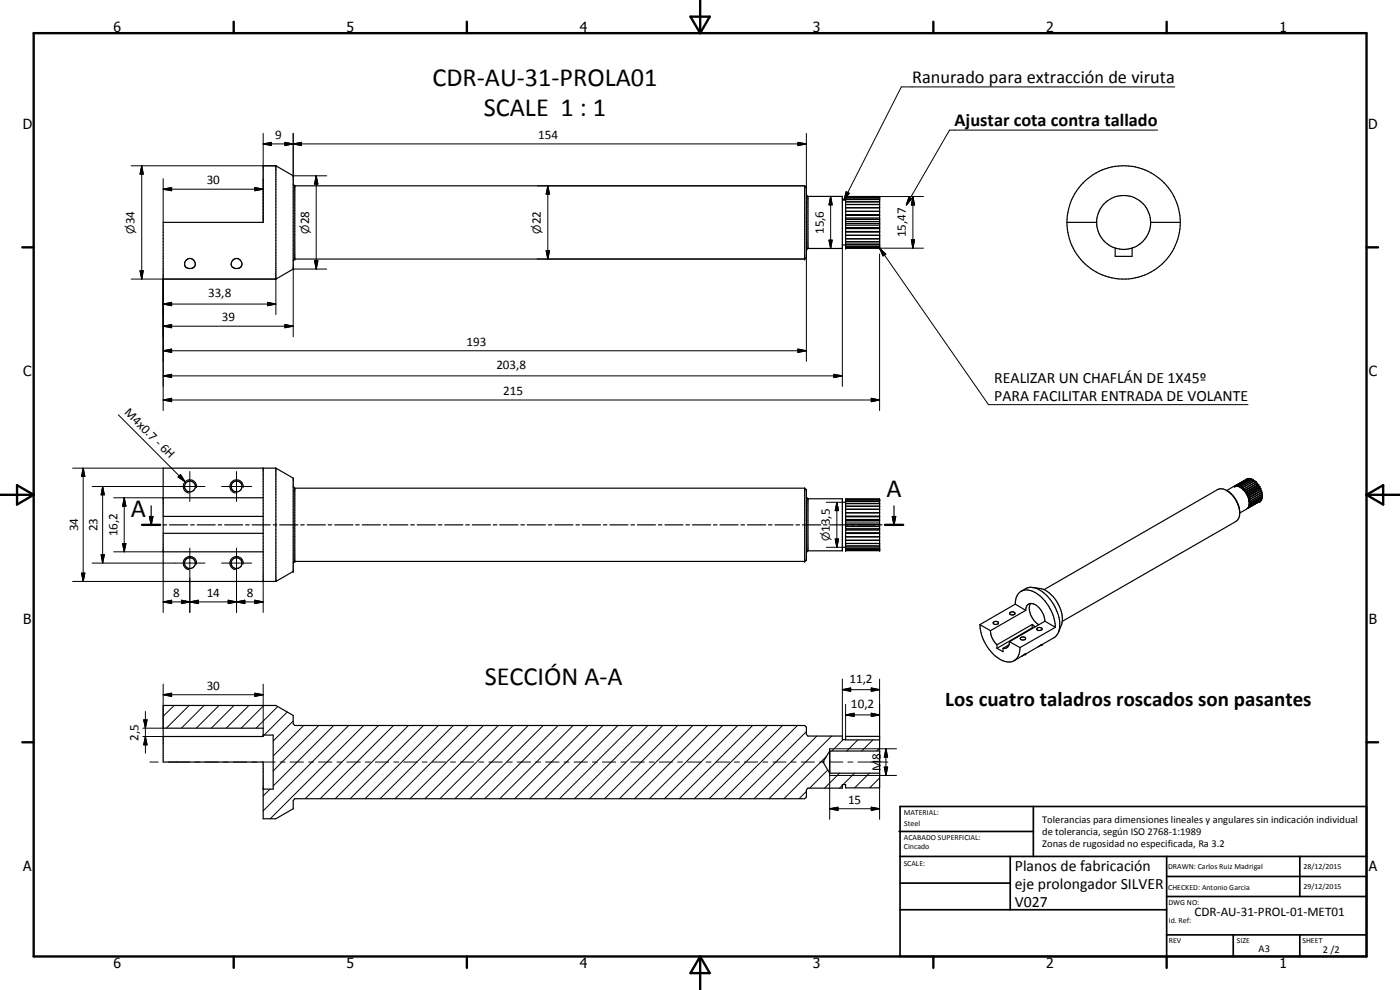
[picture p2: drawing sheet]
<svg xmlns="http://www.w3.org/2000/svg" width="420mm" height="297mm" viewBox="0 0 420 297" stroke-linecap="round" stroke-linejoin="round" font-family="sans-serif">
<g fill="#000">
<circle cx="88" cy="52.7" r=".18"/>
<circle cx="88.5" cy="55.8" r=".18"/>
<circle cx="241.5" cy="55.8" r=".18"/>
<circle cx="242" cy="56.3" r=".18"/>
<circle cx="253.8" cy="59" r=".18"/>
<circle cx="253.8" cy="59.9" r=".18"/>
<circle cx="253.8" cy="59.1" r=".18"/>
<circle cx="253.8" cy="59.4" r=".18"/>
<circle cx="264" cy="59" r=".18"/>
<circle cx="264" cy="59.1" r=".18"/>
<circle cx="264" cy="59.9" r=".18"/>
<circle cx="264" cy="59.4" r=".18"/>
<circle cx="88.5" cy="77.7" r=".18"/>
<circle cx="241.5" cy="77.7" r=".18"/>
<circle cx="253.8" cy="74.5" r=".18"/>
<circle cx="253.8" cy="70.6" r=".18"/>
<circle cx="253.8" cy="73.9" r=".18"/>
<circle cx="253.8" cy="67.1" r=".18"/>
<circle cx="253.8" cy="63.4" r=".18"/>
<circle cx="253.8" cy="73.3" r=".18"/>
<circle cx="264" cy="74.5" r=".18"/>
<circle cx="264" cy="67.1" r=".18"/>
<circle cx="264" cy="73.9" r=".18"/>
<circle cx="264" cy="73.3" r=".18"/>
<circle cx="264" cy="63.4" r=".18"/>
<circle cx="264" cy="70.6" r=".18"/>
<circle cx="88.5" cy="146.5" r=".18"/>
<circle cx="241.5" cy="146.5" r=".18"/>
<circle cx="242" cy="147" r=".18"/>
<circle cx="253.8" cy="151.1" r=".18"/>
<circle cx="253.8" cy="149.8" r=".18"/>
<circle cx="253.8" cy="150" r=".18"/>
<circle cx="253.8" cy="151.9" r=".18"/>
<circle cx="264" cy="151.9" r=".18"/>
<circle cx="264" cy="150" r=".18"/>
<circle cx="264" cy="151.1" r=".18"/>
<circle cx="264" cy="149.8" r=".18"/>
<circle cx="370.5" cy="145.8" r=".18"/>
<circle cx="370.9" cy="145.7" r=".18"/>
<circle cx="371.3" cy="145.6" r=".18"/>
<circle cx="371.6" cy="145.7" r=".18"/>
<circle cx="372.1" cy="145.8" r=".18"/>
<circle cx="372.5" cy="146" r=".18"/>
<circle cx="372.9" cy="146.3" r=".18"/>
<circle cx="373.1" cy="146.8" r=".18"/>
<circle cx="373.4" cy="146.7" r=".18"/>
<circle cx="373.8" cy="147.1" r=".18"/>
<circle cx="373.8" cy="147.6" r=".18"/>
<circle cx="374.2" cy="147.6" r=".18"/>
<circle cx="374.5" cy="143.6" r=".18"/>
<circle cx="374.5" cy="148.1" r=".18"/>
<circle cx="374.7" cy="149.5" r=".18"/>
<circle cx="374.9" cy="143.6" r=".18"/>
<circle cx="375" cy="149.2" r=".18"/>
<circle cx="375.1" cy="151.8" r=".18"/>
<circle cx="375.2" cy="151.3" r=".18"/>
<circle cx="375.2" cy="143.6" r=".18"/>
<circle cx="375.2" cy="150.9" r=".18"/>
<circle cx="375.2" cy="150.4" r=".18"/>
<circle cx="376.1" cy="143.9" r=".18"/>
<circle cx="377" cy="144.6" r=".18"/>
<circle cx="377.4" cy="145" r=".18"/>
<circle cx="377.9" cy="150.5" r=".18"/>
<circle cx="378.1" cy="146" r=".18"/>
<circle cx="378.2" cy="150.3" r=".18"/>
<circle cx="378.4" cy="146.6" r=".18"/>
<circle cx="378.5" cy="150" r=".18"/>
<circle cx="378.7" cy="149.7" r=".18"/>
<circle cx="378.8" cy="149.3" r=".18"/>
<circle cx="378.9" cy="148.8" r=".18"/>
<circle cx="88" cy="171.4" r=".18"/>
<circle cx="88.5" cy="168.4" r=".18"/>
<circle cx="241.5" cy="168.4" r=".18"/>
<circle cx="242" cy="167.9" r=".18"/>
<circle cx="253.8" cy="165.1" r=".18"/>
<circle cx="253.8" cy="163.1" r=".18"/>
<circle cx="253.8" cy="163.8" r=".18"/>
<circle cx="253.8" cy="164.9" r=".18"/>
<circle cx="253.8" cy="164.5" r=".18"/>
<circle cx="264" cy="163.1" r=".18"/>
<circle cx="264" cy="164.5" r=".18"/>
<circle cx="264" cy="163.8" r=".18"/>
<circle cx="264" cy="164.9" r=".18"/>
<circle cx="264" cy="165.1" r=".18"/>
<circle cx="307.8" cy="196.2" r=".18"/>
<circle cx="312.7" cy="193.4" r=".18"/>
<circle cx="249" cy="225.3" r=".18"/>
<circle cx="264" cy="225.3" r=".18"/>
</g>
<g fill="none" stroke="#000" stroke-width=".35">
<path d="M82.8 49.7l5.2 3v28l-5.2 3M82.8 49.7v34M82.8 49.7h-3.8v17h-30v17h33.8M88 55.2l.5 .6M88.5 55.8v21.9M88.5 55.8h153M241.5 55.8v21.9M241.5 55.8l.5 .5v21l-.5 .4M242 58.5l.5 .4M242.5 58.9v15.6M242.5 58.9h10.3v15.6h-10.3M252.8 60h1"/>
<path d="M253.8 59h10.2v15.5h-10.2zM253.8 59.1h10.2M253.8 59.4h10.2M253.8 59.9h10.2M55.8 78.1a1.52 1.52 0 0 1 2.5 .1 1.52 1.52 0 0 1-.9 2.4h-.8l-.7-.4a1.35 1.35 0 0 1-.1-2.1zM88.5 77.7l-.5 .5M88.5 77.7h153M242.5 74.5l-.5 .6M252.8 73.5h1M253.8 60.5h10.2M253.8 61.3h10.2M253.8 62.3h10.2"/>
<path d="M253.8 63.4h10.2M253.8 64.6h10.2M253.8 65.8h10.2M253.8 67.1h10.2M253.8 68.3h10.2M253.8 69.5h10.2M253.8 70.6h10.2M253.8 71.6h10.2M253.8 72.5h10.2M253.8 73.3h10.2M253.8 73.9h10.2M253.8 74.3h10.2"/>
<path d="M253.8 69.6h10.2M253.8 68.6h10.2M253.8 67.6h10.2M253.8 66.5h10.2M253.8 65.4h10.2M253.8 64.4h10.2M320.2 66.7h8.9M320.2 66.7a17 17 0 0 1 17-17 17 17 0 0 1 17 17M320.2 66.7a17 17 0 0 0 17 17 17 17 0 0 0 17-17M334.7 74.4v2.5h5.1v-2.5M334.7 74.4a7.8 7.8 0 0 0 5.1 0M345.3 66.7h8.9"/>
<path d="M345.3 66.7a8.1 8.1 0 0 0-12.8-6.5 8.1 8.1 0 0 0 2.2 14.2M345.3 66.7a8.1 8.1 0 0 1-5.5 7.7M42.6 157.5h5.5M44.9 155h1l-.5 2.5zM45.4 151.8v5.7M49 157.5h1M49 154.9h30M49 149.4h30M50.9 157.5h5.4M57.2 157.5h1.1M59.2 157.5h5.4M65.5 157.5h1"/>
<path d="M67.4 157.5h5.4M73.7 157.5h1.1M75.7 157.5h5.4M79 140.5v34M82 157.5h1M82.8 140.5l5.2 3v27.9l-5.2 3.1M82.8 140.5v34M82.8 140.5h-33.8v34h33.8M83.9 157.5h5.5M88 146l.5 .5M88.5 146.5v21.9M88.5 146.5h153"/>
<path d="M90.2 157.5h1.1M92.2 157.5h5.5M98.5 157.5h1.1M100.4 157.5h5.5M106.8 157.5h1M108.7 157.5h5.5M115 157.5h1.1M117 157.5h5.4M123.3 157.5h1.1M125.2 157.5h5.5M131.5 157.5h1.1M133.5 157.5h5.4"/>
<path d="M139.8 157.5h1.1M141.7 157.5h5.5M148 157.5h1.1M150 157.5h5.4M156.3 157.5h1.1M158.2 157.5h5.5M164.6 157.5h1M166.5 157.5h5.4M172.8 157.5h1.1M174.7 157.5h5.5M181.1 157.5h1M183 157.5h5.5"/>
<path d="M189.3 157.5h1.1M191.3 157.5h5.4M197.6 157.5h1.1M199.5 157.5h5.5M205.9 157.5h1M207.8 157.5h5.5M214.1 157.5h1.1M216.1 157.5h5.4M222.4 157.5h1M224.3 157.5h5.5M230.6 157.5h1.1M232.6 157.5h5.4"/>
<path d="M238.9 157.5h1M240.8 157.5h5.5M241.5 146.5v21.9M241.5 146.5l.5 .5v20.9l-.5 .5M242 149.1l.5 .5M242.5 149.6v15.7M242.5 149.6h10.3v15.7h-10.3M247.1 157.5h1.1M249.1 157.5h15.6M252.8 150.7h1M253.8 149.7h10.2v15.5h-10.2zM253.8 158.7h10.2"/>
<path d="M253.8 159.9h10.2M253.8 150h10.2M253.8 150.5h10.2M253.8 151.1h10.2M253.8 151.9h10.2M253.8 152.8h10.2M253.8 153.9h10.2M253.8 153.8h10.2M253.8 155h10.2M253.8 156.3h10.2M253.8 156.2h10.2M253.8 157.4h10.2"/>
<path d="M253.8 159h10.2M253.8 158h10.2M253.8 156.9h10.2M253.8 155.9h10.2M253.8 154.9h10.2M265.6 157.5h5.4M267.8 155h1l-.5 2.5zM268.3 151.8v5.7M368.4 147.3a8.8 8.8 0 0 1 3.6 5.9M370.9 145.7l.1 .1M370.9 145.7v.1M371.3 145.6l.1 .3"/>
<path d="M371.3 145.6v.2M371.6 145.7l.2 .3M371.6 145.7v.2M372 146.1a1.93 1.93 0 0 0-1.8-.1l-2 1.2 .1 .1M372 146.1l.3 .2M372.1 153.7a7.2 7.2 0 0 0-5.7-7.1l-1 .3-52.1 30M372.1 153.7a2.98 2.98 0 0 1-1.2 2.8l-52.1 29.9M372.1 145.8l.2 .5M372.1 145.8l-.1 .3M372.3 146.3l.3 .2M372.5 146.4l.2 .1M372.5 146l.2 .5"/>
<path d="M372.5 146l-.2 .3M372.6 146.5l1.2 1.3 1 2.1M372.7 146.6l.4 .2M372.7 146.5v.1M372.9 146.3l-.2 .3M372.9 146.3l.2 .5M373.1 146.8l.3 .4M373.4 146.7l-.3 .1M373.4 146.7v.5M373.4 147.2l.4 .4M373.8 147.6h.4M373.8 147.6l.3 .4"/>
<path d="M373.8 147.1v.5M374.1 148l.5 1M374.1 148l.4 .1M374.1 148h.1M374.1 143.8l-3.6 2M374.1 143.8h.1M374.2 147.6l-.1 .4M374.3 152.6l-2.2 1.3M374.3 148.5l.5 .1M374.3 148.5h.1M374.5 148.1l-.2 .4M374.6 152.3v.1"/>
<path d="M374.6 149h.1M374.6 143.7l-3.7 2M374.6 152.4h.1M374.6 149l.4 .2M374.6 149l.1 .5M374.7 152l.2 .1M374.7 149.5l.4 .3M374.7 149.5l.2 .4M374.8 151.9l.1 .2M374.8 148.7l-.2 .3M374.8 148.6v.1M374.8 149.9v1.9l-.5 .8"/>
<path d="M374.9 151.4l.2 .4M374.9 151.7l.2 .1M374.9 150l.3 .4M374.9 149.9v.5M374.9 150.4v.2M374.9 152.1h.1M374.9 151.3h.3M374.9 150.5l.3 .4M375 149.2l-.3 .3M375 143.8l-.1-.2-3.6 2M375.1 149.8l-.2 .1M375.1 149.8h.1"/>
<path d="M375.2 150.9h-.3l.3 .4M375.2 150.4h-.3M375.4 143.9l-.2-.3-3.6 2.1M375.7 143.7h.1M375.7 143.7l-3.6 2.1M375.7 143.7l.1 .4M376.2 144.4l-.1-.5-3.6 2.1M376.5 144.2l-3.6 2.1M376.5 144.2l.2 .6M376.5 144.2h.1M377 145.1l-3.5 2.1 .3-.1M377 145.1v-.5l-3.6 2.1"/>
<path d="M377.4 145l-3.6 2.1M377.4 145.5l-3.6 2.1M377.4 145v.5M377.4 145l-.4 .1M377.7 146h.4M377.7 146l-3.6 2M377.8 145.5l-3.6 2.1M377.8 145.5l-.1 .5M377.8 145.5h-.4M377.8 145.5h.1M377.9 146.4l.5 .2M377.9 146.4l-3.6 2.1"/>
<path d="M378.1 146l-3.6 2.1M378.1 146l-.2 .4M378.2 146.9l.4 .3M378.2 146.9l-3.6 2.1M378.2 150.2v.1M378.2 150.3l-3.6 2.1M378.2 150.3l-3.9 2.3M378.3 147.4l.4 .3M378.3 147.4l-3.6 2.1M378.4 146.6l-3.6 2.1M378.4 146.6l-3.6 2M378.4 146.6l-.2 .3"/>
<path d="M378.4 149.9l.1 .1M378.4 147.9l.4 .4M378.5 150l-3.6 2.1M378.5 148.5l.4 .3-3.7 2.1M378.5 149.4l.2 .3-3.6 2.1M378.6 147.2l-3.6 2M378.6 149l.2 .3-3.6 2M378.6 147.2h.1M378.6 147.2l-.3 .2M378.7 147.7l-3.6 2.1M378.7 147.7h.1M378.8 148.3l-3.6 2.1"/>
<path d="M49 160h30M49 165.6h30M88.5 168.4l-.5 .6M88.5 168.4h153M242.5 165.3l-.5 .5M252.8 164.2h1M253.8 161.1h10.2M253.8 161h10.2M253.8 162.1h10.2M253.8 163.1h10.2M253.8 163.8h10.2M253.8 164.5h10.2"/>
<path d="M253.8 164.9h10.2M253.8 165.1h10.2M253.8 160.1h10.2M306.5 177.4l1.3-.8a4.8 4.8 0 0 1 5 .9 12.9 12.9 0 0 1 5.1 11.3l-.5 1.4-.8 .9-3.9 2.3M309.9 176.3l2.2 .3a9.5 9.5 0 0 1 6.7 8.1v1.1a7.7 7.7 0 0 1-1.1 3.9M294.1 187.4l3.2 1.8M294.1 187.4a12.7 12.7 0 0 0 7.5 11.1 3.4 3.4 0 0 0 4.5-3.6v-.6M297.3 189.2a6 6 0 0 0 1.9 4.3M298.1 186.7a.95 .95 0 0 1 1.6 .3 .88 .88 0 0 1-.9 .4 .88 .88 0 0 1-.7-.7zM299.2 193.5v1M299.2 194.5l1.8 1v-1M302.8 193.5l-1.8 1"/>
<path d="M303 192.5l3.1 1.8M303 192.5a1.67 1.67 0 0 1-2 2M303.1 183.8a.8 .8 0 0 1 .9-.3 .8 .8 0 0 1 .5 .7 .86 .86 0 0 1-1.4-.3zM304.7 181.3l-10.6 6.1M304.7 181.3a3.5 3.5 0 0 1 1.3-3.5 3.5 3.5 0 0 1 3.7-.5 12.9 12.9 0 0 1 7 10.9M304.7 181.3l3.1 1.8M306.3 191.3l1-.2a.45 .45 0 0 1 .5 .5 .45 .45 0 0 1-.6 .4l-.9-.2zM307.5 196.4l-3.2 1.8M307.5 196.4l-.2 .1M307.7 196.3l-.2 .1M307.8 196.2l-.1 .1M307.8 196.2h.1"/>
<path d="M307.8 196.2l-.3 .2M307.8 183.1l-10.5 6.1M307.8 183.1a1.83 1.83 0 0 1 1.1-1.9 1.83 1.83 0 0 1 2.2 .5 6.9 6.9 0 0 1 2.5 4.7M309.3 181.1a5.5 5.5 0 0 0 2.4 6.4M309.8 187.4l-10.6 6.1M309.8 187.4v1M309.8 188.4l-10.6 6.1M309.8 188.4l.2 .1M309.8 187.4l.9 .7M311.3 188.5a.85 .85 0 0 1 .8-.3 .85 .85 0 0 1 .6 .6 .98 .98 0 0 1-1.6-.1zM312.4 193.5l-4.7 2.8M312.5 193.5l-.3 .1"/>
<path d="M312.6 193.5h-.1M312.7 193.4l-.3 .1M312.7 193.4h.1M312.7 193.4h-.1M313.6 186.4l3.1 1.8M313.6 186.4l-10.6 6.1M316.7 188.2l-10.6 6.1M49 218.5h30v2.5h-30M79 220.6h3v16.2h-3M249 224.7v8M253.8 221.9h-1v-1h-10.3l-.5-.6v-2.1l-.5-.5h-153l-.5-.5v-2.5l-5.2-3h-33.8v16.9h30v17.1h3.8l5.2-3v-2.5l.5-.6h153l.5-.4v-2.2l.5-.5h10.3v-1.1h1v1h10.2v-15.5h-10.2v1.1h10.2M264 225.3h-15l-2 3.3 2 3.4h15"/>
<circle cx="71" cy="79.1" r="1.61"/>
<circle cx="57" cy="146" r="1.63"/>
<circle cx="71" cy="145.9" r="1.63"/>
<circle cx="57" cy="169" r="1.62"/>
<circle cx="71" cy="169" r="1.62"/>
</g>
<g fill="none" stroke="#000" stroke-width=".3">
<path d="M347.4 39h-62.4l-11.6 20.1M352.6 26.1h-82.1l-17.2 33.9M39.4 49.7h43.4M42.5 49.7l.5 2.5h-1zM42.5 49.7v34M49 56.8l2.5-.5v.9zM49 56.8h30M49 53.6v13.1M76.5 56.3l2.5 .5-2.5 .4zM79 43.2l2.5-.5v1zM79 40v9.7M79 53.6v13.1"/>
<path d="M79 43.2h163M85.5 42.7l2.5 .5-2.5 .5zM88 43.2l2.5-.5v1zM88 40v12.7h10.1M94.9 52.7l.5 2.5h-1zM94.9 52.7v28M161.2 55.8h80.3M164.4 55.8l.5 2.5h-1zM164.4 55.8v21.9M239.5 42.7l2.5 .5-2.5 .5zM242 40v16.3M249.3 58.9l.5 2.6h-1z"/>
<path d="M249.3 58.9v15.6M253.9 57.5l1 .5-1.6 2zM264 59h13.1M272.8 59.1l.8 .5-1.6 2zM273 59.8l-1 1.7 1-1.1M273 59.3l-.2-.2-.8 2.4M274 59l.5 2.5h-1zM274 59v15.5M94.4 78.2h1l-.5 2.5zM161.2 77.7h80.3M163.9 75.2h1l-.5 2.5zM242 77.3v31.1"/>
<path d="M248.8 72.1h1l-.5 2.4zM252.8 74.5v41.5M264 74.5l1.8 1.7-.8 .6zM264 74.5h13.1M264 65.4v9.2M264 76.2v47M264 74.5l32.7 46.9h77.9M273.5 72h1l-.5 2.5zM39.4 83.7h43.4v10.7M42 81.2h1l-.5 2.5zM49 91.2l2.5-.5v1zM49 97.9l2.5-.5v.9z"/>
<path d="M49 83.7v39.5M49 91.2h33.8M49 97.9h39M80.3 90.7l2.5 .5-2.5 .5zM85.5 97.4l2.5 .5-2.5 .4zM98.1 80.7h-10.1v20.3M49 105.2l2.5-.5v1zM49 112.8l2.5-.5v1zM49 105.2h193M49 112.8h203.8M239.5 104.7l2.5 .5-2.5 .5zM250.3 112.3l2.5 .5-2.5 .5z"/>
<path d="M261.5 119.5l2.5 .5-2.5 .5zM35.5 124.5l20.1 20.1M49 120l2.5-.5v1zM49 120h215M21.8 140.5h27.2M25 140.5l.5 2.5h-1zM25 140.5v34M27.6 146h33.9M30.8 146l.5 2.5h-1zM30.8 146v23M34.1 149.4h14.9M37.3 149.4l.5 2.5h-1z"/>
<path d="M37.3 149.4v16.2M53.5 143.1l.7-.7 1.4 2.2zM54.2 142.4l1.4 2.2-2.1-1.5zM57 141.5v9M59 146.3a2 2 0 0 0-1.7-2.3 2 2 0 0 0-2.3 1.7 2 2 0 0 0 1.7 2.3M66.5 146h9M71 141.5v9M73 146.3a2 2 0 0 0-1.7-2.3 2 2 0 0 0-2.3 1.6 2 2 0 0 0 1.6 2.4M248 150.7h4.8M251.2 150.7l.5 2.5h-1.1zM251.2 150.7v13.5M21.8 174.5h27.2v9.3"/>
<path d="M24.5 172h1l-.5 2.5zM27.6 169h33.9M30.3 166.5h1l-.5 2.5zM34.1 165.6h14.9M36.8 163.1h1l-.5 2.5zM57 164.5v19.3M59 169.3a2 2 0 0 0-1.7-2.3 2 2 0 0 0-2.3 1.6 2 2 0 0 0 1.7 2.3M66.5 169h9M71 164.5v19.3M73 169.3a2 2 0 0 0-1.7-2.3 2 2 0 0 0-2.3 1.6 2 2 0 0 0 1.6 2.3M79 174.5v9.3M248 164.2h4.8"/>
<path d="M250.6 161.7h1.1l-.5 2.5zM49 180.6l2.5-.5v1zM49 180.6h30M54.5 180.1l2.5 .5-2.5 .5zM57 180.6l2.5-.5v1zM68.5 180.1l2.5 .5-2.5 .5zM68.5 180.1l5 1v-1l-5 1zM71 180.6l2.5-.5v1zM76.5 180.1l2.5 .5-2.5 .5zM43.1 216h1l-.5 2.5zM43.6 213.5v12.5M49 208.4l2.5-.4v1z"/>
<path d="M49 205.3v13.2h-6.1M49 208.4h30M52.3 211.7l-3.3 3.2M56.8 211.7l-6.9 6.8M61.2 211.7l-6.8 6.8M65.7 211.7l-6.8 6.8M70.2 211.7l-6.8 6.8M74.7 211.7l-6.8 6.8M76.5 208l2.5 .4-2.5 .6zM79 205.3v13.2M79.2 211.7l-6.8 6.8M83.3 212l-6.4 6.5"/>
<path d="M86.2 213.6l-6.9 7M88 216.3l-6 6M91.1 217.7l-9.1 9.1M95.7 217.7l-13.7 13.6M100.1 217.7l-18.1 18.1M104.6 217.7l-25.6 25.6M109.1 217.7l-28 28M113.6 217.7l-22 21.9M118.1 217.7l-22 21.9M122.6 217.7l-22 21.9M127.1 217.7l-22 21.9M131.6 217.7l-22.1 21.9"/>
<path d="M136 217.7l-21.9 21.9M140.5 217.7l-21.9 21.9M145.1 217.7l-22 21.9M149.6 217.7l-22.1 21.9M154 217.7l-22 21.9M158.5 217.7l-22 21.9M163 217.7l-22 21.9M167.5 217.7l-22 21.9M172 217.7l-22 21.9M176.5 217.7l-22 21.9M181 217.7l-22 21.9M185.5 217.7l-22 21.9"/>
<path d="M189.9 217.7l-22 21.9M194.4 217.7l-22 21.9M198.9 217.7l-22 21.9M203.4 217.7l-22 21.9M207.9 217.7l-22 21.9M212.4 217.7l-22 21.9M216.9 217.7l-22 21.9M221.4 217.7l-22 21.9M225.9 217.7l-22 21.9M230.3 217.7l-21.9 21.9M234.9 217.7l-22.1 21.9M239.3 217.7l-22 21.9"/>
<path d="M242 219.5l-20.2 20.1M252.8 206.9l2.5-.5v1zM252.8 203.8v17.1M252.8 206.9h11.2M253.8 214.5l2.5-.5v1zM253.8 214.5h10.2M253.8 211.3v9.6M261.5 214l2.5 .5-2.5 .5zM261.5 206.4l2.5 .5-2.5 .5zM264 203.8v18.2M42.9 221h6.1M43.6 221l.5 2.5h-1z"/>
<path d="M45 228.6h2.5M50.5 228.6h6.5M58.5 228.6h1.5M61.5 228.6h4.1M67 228.6h1.5M70.1 228.6h4M75.6 228.6h1.4M78.6 228.6h4M81.1 236.8l-2.1 2M84.1 228.6h1.4M87.1 228.6h4M92.6 228.6h1.5"/>
<path d="M95.6 228.6h4M101.1 228.6h1.5M104.1 228.6h4.1M109.6 228.6h1.6M112.6 228.6h4.1M118.1 228.6h1.6M121.1 228.6h4.1M126.7 228.6h1.5M129.7 228.6h4M135.2 228.6h1.5M138.2 228.6h4M143.7 228.6h1.5"/>
<path d="M146.7 228.6h4M152.2 228.6h1.5M155.2 228.6h4M160.7 228.6h1.6M163.7 228.6h4.1M169.3 228.6h1.5M172.3 228.6h4M177.8 228.6h1.5M180.8 228.6h4M186.3 228.6h1.5M189.3 228.6h4M194.8 228.6h1.5"/>
<path d="M197.8 228.6h4M203.4 228.6h1.4M206.3 228.6h4.1M211.9 228.6h1.5M214.9 228.6h4M220.4 228.6h1.5M223.4 228.6h4M228.9 228.6h1.5M231.9 228.6h4M237.4 228.6h1.5M240.4 228.6h4M242 237.4l-2.2 2.2"/>
<path d="M245.1 220.9l-18.8 18.7M245.9 228.6h1.6M248.1 226.9l-12.8 12.7M248.4 231l-5.4 5.5M249 228.6h4M249 224.7h20.1M249.6 220.9l-18.8 18.7M252 232l-4.5 4.5M252.8 235.6l-.8 .9M253.1 221.9l-3.5 3.4M254.5 228.6h1.5M256.4 232l-3.4 3.4"/>
<path d="M257.5 222l-3.4 3.3M257.5 228.6h9M260.9 232l-4.4 4.4M261.9 222l-3.3 3.3M264 233.4l-3 3M264 224.5l-.8 .7M264 232.1v13.7M265.4 230.2h1l-.5 2.5zM265.9 224.7l.5 2.5h-1zM265.9 224.7v8M269.1 232.7h-20.1v13.1M249 242.7l2.5-.5v1z"/>
<path d="M249 242.7h15M261.5 242.2l2.5 .5-2.5 .5z"/>
</g>
<g fill="none" stroke="#000" stroke-width=".71">
<path d="M10.1 9.9h400v277.1h-400zM70.1 6.5v3.4M140.1 6.5v3.4M207.2 5h5.8l-2.9 4.9zM210.1 0v9.9M280.1 6.5v3.4M350.1 6.5v3.4M6.7 74.2h3.4M410.1 74.2h3.5M.1 148.5h10M5.1 145.6l5 2.9-5 2.9zM42.6 157.5h5.5"/>
<path d="M265.6 157.5h5.4M410.1 148.5h10M410.1 148.5l5-2.9v5.8zM6.7 222.7h3.4M410.1 222.7h3.5M70.1 287v3.4M140.1 287v3.4M210.1 287v10M210.1 287l2.9 5h-5.8zM280.1 287v3.4M350.1 287v3.4"/>
</g>
<g fill="none" stroke="#000" stroke-width=".51">
<path d="M269.8 249.5h40.3M270.1 242h140v45h-140zM270.1 257h140M303.2 257v16M310.1 242v15M350.1 257v30M390.1 257v12M270.1 265h33.1M270.1 273h80M350.1 269h60M350.1 263h60M350.1 280.5h60"/>
<path d="M370.1 280.5v6.5M390.1 280.5v6.5"/>
</g>
<g fill="#000">
<path d="M42.5 49.7l.5 2.5h-1zM49 56.8l2.5-.5v.9zM76.5 56.3l2.5 .5-2.5 .4zM79 43.2l2.5-.5v1zM85.5 42.7l2.5 .5-2.5 .5zM88 43.2l2.5-.5v1zM94.9 52.7l.5 2.5h-1zM164.4 55.8l.5 2.5h-1zM239.5 42.7l2.5 .5-2.5 .5zM253.9 57.5l1 .5-1.6 2zM272.8 59.1l.8 .5-1.6 2zM94.4 78.2h1l-.5 2.5z"/>
<path d="M163.9 75.2h1l-.5 2.5zM248.8 72.1h1l-.5 2.4zM249.3 58.9l.5 2.6h-1zM264 74.5l1.8 1.7-.8 .6zM273.5 72h1l-.5 2.5zM274 59l.5 2.5h-1zM42 81.2h1l-.5 2.5zM49 91.2l2.5-.5v1zM49 97.9l2.5-.5v.9zM80.3 90.7l2.5 .5-2.5 .5zM85.5 97.4l2.5 .5-2.5 .4zM49 105.2l2.5-.5v1z"/>
<path d="M49 112.8l2.5-.5v1zM49 120l2.5-.5v1zM239.5 104.7l2.5 .5-2.5 .5zM250.3 112.3l2.5 .5-2.5 .5zM261.5 119.5l2.5 .5-2.5 .5zM25 140.5l.5 2.5h-1zM30.8 146l.5 2.5h-1zM37.3 149.4l.5 2.5h-1zM44.9 155h1l-.5 2.5zM54.2 142.4l1.4 2.2-2.1-1.5zM251.2 150.7l.5 2.5h-1.1zM267.8 155h1l-.5 2.5z"/>
<path d="M24.5 172h1l-.5 2.5zM30.3 166.5h1l-.5 2.5zM36.8 163.1h1l-.5 2.5zM250.6 161.7h1.1l-.5 2.5zM49 180.6l2.5-.5v1zM54.5 180.1l2.5 .5-2.5 .5zM57 180.6l2.5-.5v1zM68.5 180.1l2.5 .5-2.5 .5zM71 180.6l2.5-.5v1zM76.5 180.1l2.5 .5-2.5 .5zM43.1 216h1l-.5 2.5zM49 208.4l2.5-.4v1z"/>
<path d="M76.5 208l2.5 .4-2.5 .6zM252.8 206.9l2.5-.5v1zM253.8 214.5l2.5-.5v1zM261.5 214l2.5 .5-2.5 .5zM261.5 206.4l2.5 .5-2.5 .5zM43.6 221l.5 2.5h-1zM265.4 230.2h1l-.5 2.5zM265.9 224.7l.5 2.5h-1zM249 242.7l2.5-.5v1zM261.5 242.2l2.5 .5-2.5 .5z"/>
</g>
<g font-size="7.9">
<text x="129.8" y="25.7">CDR-AU-31-PROLA01</text>
<text x="145.2" y="34.7">SCALE 1 : 1</text>
<text x="266" y="149">A</text>
<text x="39.3" y="155">A</text>
<text x="145.5" y="205.4">SECCIÓN A-A</text>
</g>
<text font-size="6.3" x="283.7" y="211.7">Los cuatro taladros roscados son pasantes</text>
<g font-size="5.5">
<text x="273.7" y="24.8">Ranurado para extracción de viruta</text>
<text x="286.5" y="37.8">Ajustar cota contra tallado</text>
</g>
<g font-size="4.7">
<text x="298.4" y="114.9">REALIZAR UN CHAFLÁN DE 1X45º</text>
<text x="298.4" y="120.3">PARA FACILITAR ENTRADA DE VOLANTE</text>
<text x="304.6" y="261.2">Planos de fabricación</text>
<text x="304.6" y="266.6">eje prolongador SILVER</text>
<text x="304.6" y="272">V027</text>
</g>
<g font-size="4.2">
<text x="34" y="9.6">6</text>
<text x="104" y="9.6">5</text>
<text x="174" y="9.6">4</text>
<text x="244" y="9.6">3</text>
<text x="314" y="9.6">2</text>
<text x="384" y="9.6">1</text>
<text x="6.8" y="38.7">D</text>
<text x="410.6" y="38.7">D</text>
<text x="7" y="112.9">C</text>
<text x="410.8" y="112.9">C</text>
<text x="7" y="187.1">B</text>
<text x="410.8" y="187.1">B</text>
<text x="7" y="261.4">A</text>
<text x="410.8" y="261.4">A</text>
<text x="34" y="290.4">6</text>
<text x="104" y="290.4">5</text>
<text x="174" y="290.4">4</text>
<text x="244" y="290.4">3</text>
<text x="314" y="290.4">2</text>
<text x="384" y="290.4">1</text>
</g>
<g font-size="3.9">
<text x="82.5" y="41.7">9</text>
<text x="161.5" y="41.7">154</text>
<text x="62" y="55.2">30</text>
<text x="40.4" y="67.4" transform="rotate(-90 40.4 67.4)">34</text>
<text x="92.8" y="67.4" transform="rotate(-90 92.8 67.4)">28</text>
<text x="162.3" y="67.4" transform="rotate(-90 162.3 67.4)">22</text>
<text x="247.2" y="70.3" transform="rotate(-90 247.2 70.3)">15,6</text>
<text x="271.9" y="71.2" transform="rotate(-90 271.9 71.2)">15,47</text>
<text x="62.4" y="89.2">33,8</text>
<text x="66.5" y="96.4">39</text>
<text x="140" y="103.7">193</text>
<text x="149" y="110.7">203,8</text>
<text x="151" y="118.5">215</text>
<text x="37.2" y="124" transform="rotate(45 37.2 124)">M4x0.7 - 6H</text>
<text x="23.4" y="159.5" transform="rotate(-90 23.4 159.5)">34</text>
<text x="29.3" y="159.5" transform="rotate(-90 29.3 159.5)">23</text>
<text x="35.3" y="161" transform="rotate(-90 35.3 161)">16,2</text>
<text x="249" y="159.6" transform="rotate(-90 249 159.6)">13,5</text>
<text x="52" y="179">8</text>
<text x="62" y="179.1">14</text>
<text x="74" y="179">8</text>
<text x="62" y="206.9">30</text>
<text x="254.9" y="204.9">11,2</text>
<text x="255.4" y="212.4">10,2</text>
<text x="41.6" y="222.2" transform="rotate(-90 41.6 222.2)">2,5</text>
<text x="264.3" y="231.4" transform="rotate(-90 264.3 231.4)">M</text>
<text x="264.3" y="228" transform="rotate(-90 264.3 228)">8</text>
<text x="254.5" y="241.1">15</text>
<text x="358.5" y="275">CDR-AU-31-PROL-01-MET01</text>
</g>
<g font-size="3.3">
<text x="40.4" y="70.1" transform="rotate(-90 40.4 70.1)">⌀</text>
<text x="92.8" y="70.1" transform="rotate(-90 92.8 70.1)">⌀</text>
<text x="162.3" y="70.1" transform="rotate(-90 162.3 70.1)">⌀</text>
</g>
<text font-size="3.2" x="249" y="162.3" transform="rotate(-90 249 162.3)">⌀</text>
<g font-size="3.1">
<text x="312.7" y="246.8">Tolerancias para dimensiones lineales y angulares sin indicación individual</text>
<text x="312.7" y="250.4">de tolerancia, según ISO 2768-1:1989</text>
<text x="312.7" y="254">Zonas de rugosidad no especificada, Ra 3.2</text>
<text x="377.7" y="285.6">A3</text>
<text x="397" y="285.9">2 /2</text>
</g>
<g font-size="2.4">
<text x="271.2" y="244.4">MATERIAL:</text>
<text x="271.3" y="252">ACABADO SUPERFICIAL:</text>
<text x="271.4" y="247.9">Steel</text>
<text x="271.3" y="254.6">Cincado</text>
<text x="271.2" y="259.7">SCALE:</text>
<text x="350.6" y="260.8">DRAWN: Carlos Ruiz Madrigal</text>
<text x="391.2" y="260.6">28/12/2015</text>
<text x="350.6" y="267">CHECKED: Antonio Garcia</text>
<text x="391.2" y="266.7">29/12/2015</text>
<text x="350.6" y="271.4">DWG NO:</text>
<text x="350.8" y="276.9">Id. Ref:</text>
<text x="350.8" y="282.8">REV</text>
<text x="371.2" y="282.9">SIZE</text>
<text x="390.9" y="282.9">SHEET</text>
</g>
</svg>
